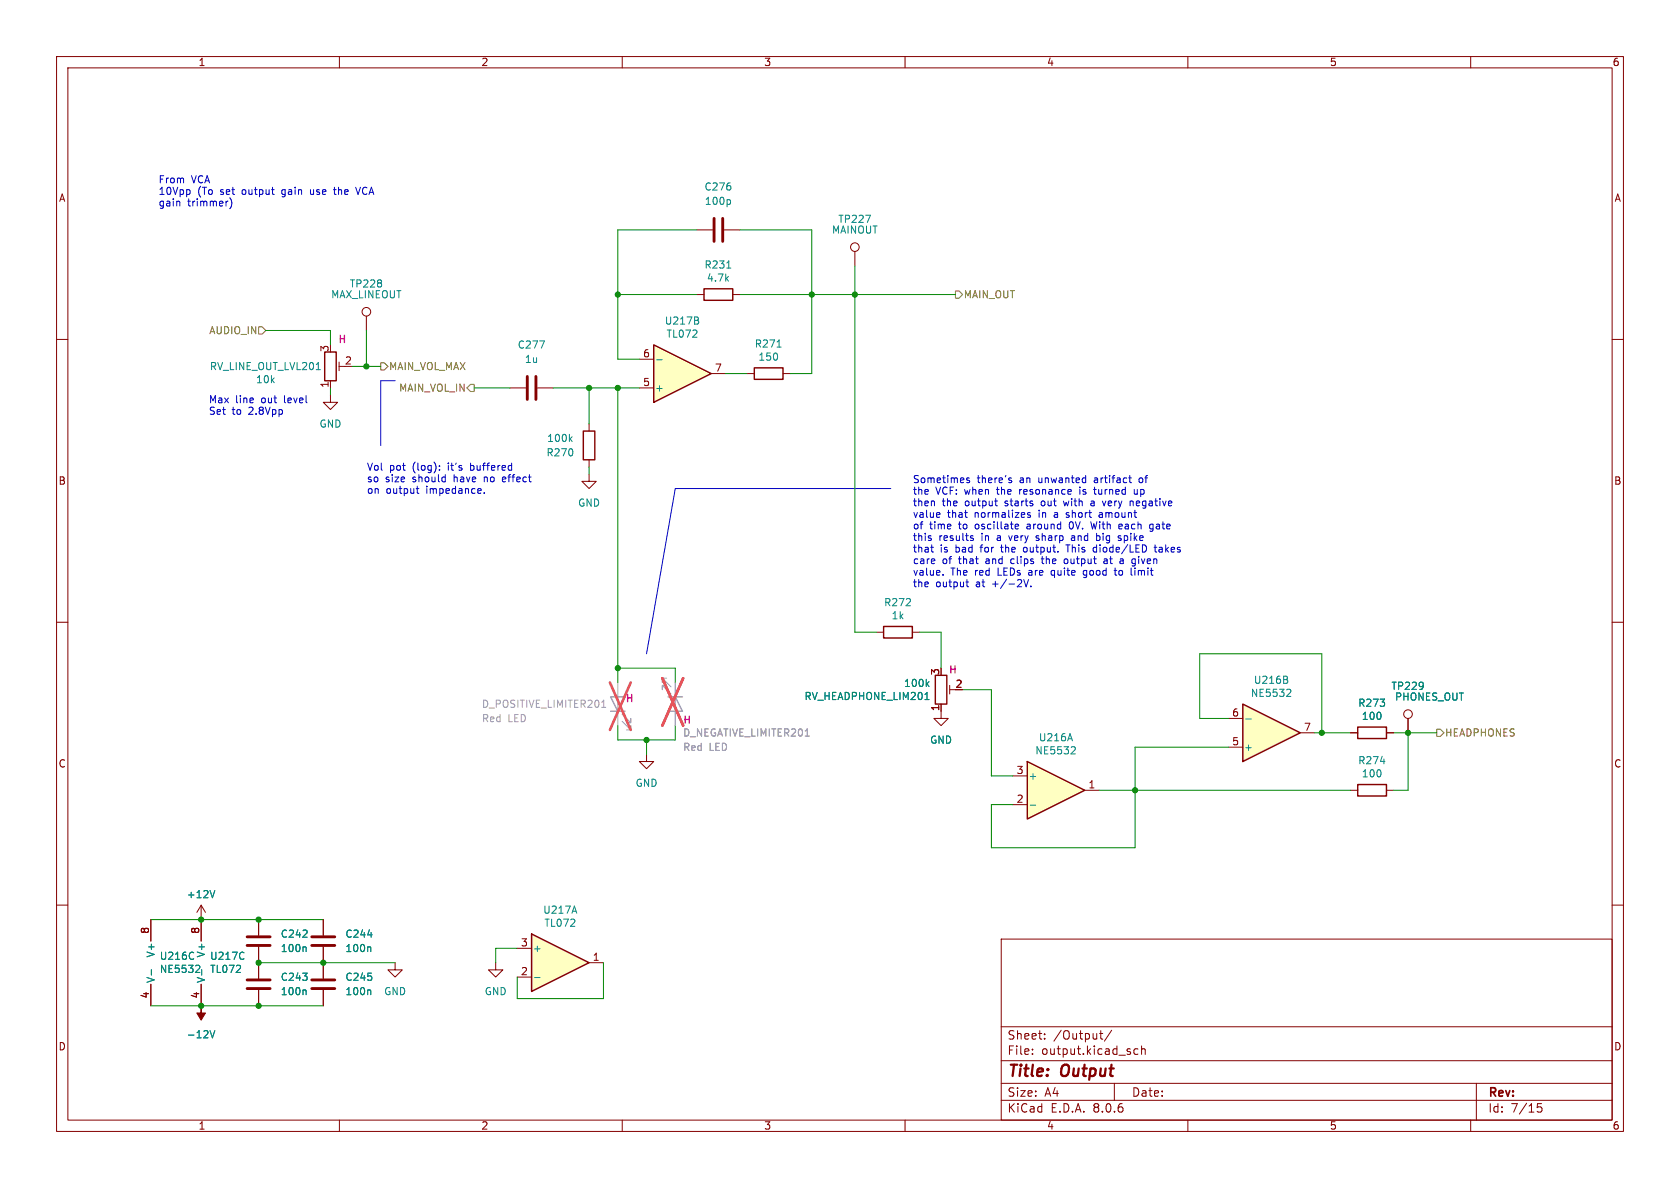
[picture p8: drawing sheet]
<svg xmlns="http://www.w3.org/2000/svg" width="297mm" height="210mm" viewBox="0 0 297 210" stroke-linecap="round" stroke-linejoin="round" font-family="sans-serif">
<g fill="none" stroke="#840000" stroke-width=".18">
<path d="M10 10h277v190h-277zM12 12h273v186h-273zM60 10v2M110 10v2M160 10v2M210 10v2M260 10v2M10 60h2M151.1 44.5v2.5M285 60h2M104.1 74.9v1.3M104.1 83.8v1.3h1.3l-1.3 1.3-1.2-1.3h1.2"/>
<path d="M104.1 81.3v1.3M10 110h2M285 110h2M10 160h2M285 160h2M177 166h108v32h-108zM60 198v2M110 198v2M160 198v2M177 194.5h108M177 191.5h108M177 187.5h108"/>
<path d="M177 181.5h108M182.5 186.3v.1M182.5 185.5v.1M184.7 183.6v.1M184.7 182.8v.1M194.4 182.7h.6M194.6 182.2v1.3l.4 .2M196.5 182.1l-1.3 2M197 191.5v3M201.2 185.5l-.5-.1-.2 .3v.4l.1 .2h.6M201.8 185.5l.2-.1 .4 .1 .1 .9M201.8 184.9v1.5"/>
<path d="M210 198v2M260 198v2M261 191.5v6.5M272.5 195.1h-.7l-.1 .7 .3-.1h.5l.1 .3-.1 .5-.2 .1-.6-.1"/>
<circle cx="151.1" cy="43.7" r=".76"/>
</g>
<path d="M153 38h.9l-.6 1.3M100.8 77.6l.3 .4M101.1 77.2l-.4 .5" fill="none" stroke="#008484" stroke-width=".18"/>
<path d="M107.9 123.2h2.6l-1.3 2.5zM107.9 125.7h2.6" fill="none" stroke="#a1a1a1" stroke-width=".25"/>
<path d="M106.4 125h.7M106.6 124l.1-.2v1.2M109.2 120.7v7.6M110 127.5l1.5 1.5v-.7v.7h-.8M110 126.2l1.5 1.6v-.8v.8h-.8" fill="none" stroke="#a1a1a1" stroke-width=".18"/>
<path d="M107.8 120.7l3.7 8.3M111.5 120.7l-3.7 8.3" fill="none" stroke="#e65255" stroke-width=".46"/>
<path d="M103.1 76.2h2.1v5.1h-2.1z" fill="none" stroke="#840000" stroke-width=".25"/>
<path d="M219.7 124.5l10.2 5-10.2 5.1z" fill="#ffffc2"/>
<path d="M57.4 62.2h2v5.1h-2zM219.7 124.5l10.2 5-10.2 5.1z" fill="none" stroke="#840000" stroke-width=".25"/>
<path d="M123.2 40.6h2.8M128 40.6h2.8M58.4 69.9v1.2h1.3l-1.3 1.3-1.3-1.3h1.3M58.4 67.3v1.3M59.9 64v1.5M59.9 64.8h1.1M90.2 68.6h2.8M95 68.6h2.8M217.2 132.1h2.5M217.2 127h2.5M229.9 129.5h2.5" fill="none" stroke="#840000" stroke-width=".18"/>
<path d="M128.9 35.3l.2 .2v.4l-.2 .2M55.9 65.3h.7M95.4 60.3h.8l-.5 1.2M227.5 119.6l.1 .2-.1 .3M220.2 127.1h1M227.4 120.1l.3 .3-.1 .3-.2 .1M227.7 121.8l.4 .1 .1 .3-.8 .9h.8" fill="none" stroke="#008484" stroke-width=".18"/>
<path d="M126.2 38.6v4.1M127.8 38.6v4.1M93.2 66.5v4.1M94.7 66.5v4.1" fill="none" stroke="#840000" stroke-width=".51"/>
<path d="M115.6 61l10.1 5-10.1 5.1z" fill="#ffffc2"/>
<path d="M124.5 51.1h5v2h-5zM115.6 61l10.1 5-10.1 5.1zM133.3 65h5.1v2.1h-5.1zM156.2 110.7h5.1v2.1h-5.1zM165.4 119.4h2v5.1h-2z" fill="none" stroke="#840000" stroke-width=".25"/>
<g fill="none" stroke="#840000" stroke-width=".18">
<path d="M64.8 55.9v2.5M123.2 52.1h1.3M129.5 52.1h1.3M113 68.6h2.6M113 63.5h2.6M125.7 66h2.6M132.1 66h1.2M138.4 66h1.3M154.9 111.8h1.3M161.3 111.8h1.3M114.3 133.4v1.2h1.3l-1.3 1.3-1.3-1.3h1.3M166.4 124.5v2.5h1.2l-1.2 1.3-1.3-1.3h1.3"/>
<path d="M167.9 121.2v1.5M167.9 121.9h1M45.7 162.6v2.8M45.7 167.4v2.8"/>
<circle cx="64.8" cy="55.1" r=".76"/>
</g>
<path d="M123.2 56.6l.3 .3v.3l-.2 .1M123.3 56.1l.2 .2-.2 .3M128.5 47.4h.7M116.1 63.6h1M137.4 61.4h.7M163.5 123.7h.7M163.9 120.9l.3 .5M164.2 120.5l-.4 .5M53.9 167.4l.2 .2v.6" fill="none" stroke="#008484" stroke-width=".18"/>
<path d="M118.1 123.2h2.5M119.4 123.2l1.2 2.5h-2.5z" fill="none" stroke="#a1a1a1" stroke-width=".25"/>
<path d="M117.9 119.9h-.8v.8v-.8l1.5 1.5M117.9 121.2h-.8v.7v-.7l1.5 1.5M119.4 120.7v7.6M142.4 130.1h.7" fill="none" stroke="#a1a1a1" stroke-width=".18"/>
<path d="M117.1 119.9l3.7 8.4M120.8 119.9l-3.7 8.4" fill="none" stroke="#e65255" stroke-width=".46"/>
<path d="M43.7 167.1h4.1M43.7 165.6h4.1" fill="none" stroke="#840000" stroke-width=".51"/>
<path d="M181.6 134.6l10.2 5.1-10.2 5.1z" fill="#ffffc2"/>
<path d="M181.6 134.6l10.2 5.1-10.2 5.1z" fill="none" stroke="#840000" stroke-width=".25"/>
<path d="M179.1 137.2h2.5M191.8 139.7h2.5M179.1 142.2h2.5M45.7 170.2v2.8M45.7 175v2.8M57.1 162.6v2.8M57.1 167.4v5.6M57.1 175v2.8M69.8 170.2v1.3h1.3l-1.3 1.2-1.2-1.2h1.2M87.6 170.2v1.3h1.3l-1.3 1.2-1.2-1.2h1.2" fill="none" stroke="#840000" stroke-width=".18"/>
<path d="M189.2 129.7l.4 1.3M189.6 132l.4 .1 .1 .3-.8 .9h.8M182.1 142.3h1M53.9 175l.2 .2v.6M65 165.3h.8M65.4 167.4l.1 .2v.6M65.4 175l.1 .2v.6" fill="none" stroke="#008484" stroke-width=".18"/>
<path d="M43.7 174.8h4.1M43.7 173.2h4.1M55.1 174.8h4.1M55.1 173.2h4.1M55.1 167.1h4.1M55.1 165.6h4.1" fill="none" stroke="#840000" stroke-width=".51"/>
<path d="M94 165.1l10.1 5.1-10.1 5.1z" fill="#ffffc2"/>
<path d="M240 138.7h5.1v2h-5.1zM240 128.5h5.1v2.1h-5.1zM94 165.1l10.1 5.1-10.1 5.1z" fill="none" stroke="#840000" stroke-width=".25"/>
<g fill="none" stroke="#840000" stroke-width=".18">
<path d="M166.4 124.5v1.2M238.8 139.7h1.2M238.8 129.5h1.2M245.1 139.7h1.3M245.1 129.5h1.3M248.9 127v2.5M26.7 162.6v3.8M26.7 174v3.8M35.6 160l-.8 1.3M35.6 160v6.4M35.6 174v3.8M35.6 160l.7 1.3"/>
<path d="M45.7 162.6v2.8M45.7 167.4v5.6M45.7 175v2.8M57.1 162.6v2.8M57.1 167.4v5.6M57.1 175v2.8M91.4 172.7h2.6M91.4 167.6h2.6M104.1 170.2h2.6"/>
<circle cx="248.9" cy="126.2" r=".76"/>
</g>
<g fill="none" stroke="#008484" stroke-width=".18">
<path d="M163.5 123.7h.7M163.9 120.9l.3 .5M164.2 120.5l-.4 .5M244.1 134.6h.7M38 157.4l-.4 1.3M26.8 171.4v1M34.2 168.4h.1M34.2 169.5h.1M34.8 170.6l.4 .1 .1 .3-.8 .9M35.7 171.4v1M43.1 168.4h.1M43.1 169.5h.1"/>
<path d="M53.9 175l.2 .2v.6M53.9 167.4l.2 .2v.6M65 165.3h.8M65.4 175l.1 .2v.6M65.4 167.4l.1 .2v.6M94.5 172.8h1M101.5 160.2l.5 1.2M37.1 182.2l.5 1.3 .4-1.3"/>
</g>
<path d="M35.6 177.8v1.3h.7l-.7 1.2-.8-1.2h.8z" fill="#840000" stroke="#840000" stroke-width=".18"/>
<path d="M45.7 57.8h.7l.6 .6-.6 .7h-.7zM168.9 51.4h.6l.7 .7-.7 .6h-.6zM67.3 64.1h.6l.7 .7-.7 .6h-.6zM83.2 67.9h.6v1.3h-.6l-.7-.6zM254 128.9h.6l.7 .6-.7 .7h-.6z" fill="none" stroke="#848400" stroke-width=".18"/>
<g fill="none" stroke="#0000c2" stroke-width=".18">
<path d="M31.7 35.6l.1 .8M33.5 33.6v.7M40.2 35.6h.1M40.7 35a1.47 1.47 0 0 1-.1 1.9M54.9 33.5v.7l.2 .2M58.9 33.5h.5M59.1 33.1v1.1l.3 .2M62.9 33.1l.4 1.3 .4-1.3M69.8 67.3h-2.5v11.4M73.6 86.4h.5M73.8 85.9v1.1l.3 .2M77.7 83v.1"/>
<path d="M77.7 82.3v.2M85 86.4l.1 .3-.6 .1M85.6 87.1v.1M89 84.3l-.2 .2v.5l.2 .2M89.4 84.6l-.6 .1M157.5 86.4h-38.1l-5.1 29.2M164.5 96.7h.5M164.6 95.2v.3M164.8 97.5l.2 .1M166 90.6l.2 .3-.6 .1M166.1 91.4l-.1 .1M171.4 84.5h-.3l-.2 .2v.1l.5 .2v.3h-.5"/>
<path d="M171.7 95.1l.3 .1 .1 .2-.2 .1h-.2M171.7 94.7l.3 .1M175.8 88.6h.5M176.2 89.4h.1M178.5 84.9l.3 .1 .1 .1-.2 .2h-.3M178.5 84.5h.3M179.5 93.4h.5M179.5 92.7h.4l.2 .3-.6 .1M181 96.8l-.1 .2 .1 .5M182.1 90.7l-.3-.1-.2 .2 .1 .2 .4 .1v.3h-.5M183.2 95.5h.1M183.3 94.7l-.1 .2 .1 .2"/>
<path d="M184.1 98.8h.5M184.2 98.4l.1 1.2M188 88.6l.2 .8M188.4 96.3h.7M188.5 91.4l.1 .1M188.5 98.8l-.3 .1-.1 .1 .1 .5 .3 .1M188.7 90.6l-.2 .2 .2 .2M188.8 96.3v1.3M189.2 92.3l-.2 .4 .2 .7M189.8 94.7l-.3 .1M189.9 95.1h-.3l-.2 .1 .1 .3h.4M190.9 86.1v.1"/>
<path d="M190.9 86.5v.9M192.8 92.2l.3 1.3 .3-.9M193.3 88.6h-.4M193.3 97.4l.2 .2 .4-.1M193.3 88.9h-.3l-.2 .2 .1 .3h.4M193.3 86.5h.5M193.5 86.1v1.1l.3 .2M193.9 94.8l.3-.1 .2 .1M193.9 94.3v1.2M193.9 96.8l-.4-.1-.2 .3M194.4 95.4l-.2 .1h-.3M194.7 90.6l-.4 .1"/>
<path d="M194.8 91h-.3l-.2 .2v.2l.5 .1M195.2 98.9h.5M195.5 88.6l-.3 .8M195.7 99.1l-.4 .1-.2 .1 .2 .3h.4M197.7 95.1l.5 .1v.2l-.2 .1h-.3M197.7 94.8h.5M197.8 93.3l.2 .2 .3-.1M198.2 98.8h.2l.2 .2v.6M198.3 92.7h-.3l-.2 .1M198.4 93l-.6 .1M198.6 99.6h-.4M198.6 99.1l-.4 .1"/>
<path d="M199.6 84.5h.4M199.8 85.3h.2M200 88.6l.3 .1v.7M200.5 86.5l.1 .8 .3 .1 .2-.2M201.5 84.5l-.1 .2 .1 .6M203.8 92.7h-.3l-.3 .2 .2 .5h.4M203.8 92.7v1l-.2 .2M204 96.7h.5M204.2 96.3v1.1l.3 .2M166.7 101.6v.1M170.8 102.9h.4M170.9 102.5v1l.3 .2"/>
<path d="M181 102.5l.4 1.2 .4-1.2M182.3 103.6v.1M185.9 100.9l-.1 .2 .1 .5M191.6 102l.3 .1M192 100.8l-.4 .1-.1 .2 .1 .5 .4 .1M196.9 100.8h.5M197.1 100.4v1.1l.3 .2M200.6 100.4v.1M200.6 100.8v.9"/>
</g>
<g fill="none" stroke="#008400" stroke-width=".18">
<path d="M47 58.4h11.4v2.6M64.8 58.4v6.4M109.2 52.1h14M123.2 40.6h-14v22.9h3.8M130.8 40.6h12.7v25.4h-3.8M130.8 52.1h38.1M151.1 47v64.8h3.8M58.4 68.6v1.3M62.2 64.8h5.1M83.8 68.6h6.4M97.8 68.6h15.2M104.1 68.6v6.3"/>
<path d="M109.2 68.6v52.1M128.3 66h3.8M104.1 82.6v1.2M109.2 118.1h10.2v2.6M162.6 111.8h3.8v6.3M109.2 128.3v2.5h10.2v-2.5M114.3 130.8v2.6M170.2 121.9h5.1v15.3h3.8M194.3 139.7h44.5M217.2 132.1h-16.5v17.8h-25.4v-7.7h3.8M217.2 127h-5.1v-11.4h21.6v13.9M232.4 129.5h6.4"/>
<path d="M246.4 129.5h7.6M248.9 129.5v10.2h-2.5M26.7 162.6h30.4M26.7 177.8h30.4M45.7 170.2h24.1M91.4 167.6h-3.8v2.6M106.7 170.2v6.3h-15.3v-3.8"/>
</g>
<path d="M119.4 120.7v2.5M119.4 125.7v2.6M142.4 130.1h.7" fill="none" stroke="#a1a1a1" stroke-width=".18"/>
<path d="M117.1 119.9l3.7 8.4M120.8 119.9l-3.7 8.4" fill="none" stroke="#e65255" stroke-width=".46"/>
<g fill="#008400" stroke="#008400" stroke-width=".18">
<circle cx="248.9" cy="129.5" r=".46"/>
<circle cx="200.7" cy="139.7" r=".46"/>
<circle cx="233.7" cy="129.5" r=".46"/>
<circle cx="35.6" cy="177.8" r=".46"/>
<circle cx="45.7" cy="177.8" r=".46"/>
<circle cx="35.6" cy="162.6" r=".46"/>
<circle cx="45.7" cy="162.6" r=".46"/>
<circle cx="57.1" cy="170.2" r=".46"/>
<circle cx="45.7" cy="170.2" r=".46"/>
<circle cx="109.2" cy="118.1" r=".46"/>
<circle cx="143.5" cy="52.1" r=".46"/>
<circle cx="114.3" cy="130.8" r=".46"/>
<circle cx="151.1" cy="52.1" r=".46"/>
<circle cx="109.2" cy="52.1" r=".46"/>
<circle cx="109.2" cy="68.6" r=".46"/>
<circle cx="64.8" cy="64.8" r=".46"/>
<circle cx="104.1" cy="68.6" r=".46"/>
</g>
<g font-size="2.8" fill="#840000">
<text x="178" y="190.9">Title:</text>
<text x="187.7" y="190.9">Output</text>
</g>
<g font-size="2.1" fill="#840000">
<text x="178" y="184">Sheet:</text>
<text x="186.2" y="184">/Output/</text>
<text x="178" y="186.7">File:</text>
<text x="184.1" y="186.7">output.kicad_sch</text>
<text x="178" y="196.9">KiCad</text>
<text x="178" y="194.1">Size:</text>
<text x="184.7" y="194.1">A4</text>
<text x="185.7" y="196.9">E.D.A.</text>
<text x="193.3" y="196.9">8.0.6</text>
<text x="200" y="194.1">Date:</text>
<text x="263" y="194.3">Rev:</text>
<text x="263" y="196.9">Id:</text>
<text x="267.1" y="196.9">7/15</text>
</g>
<g font-size="1.8" fill="#840000">
<text x="35" y="11.9">1</text>
<text x="85" y="11.9">2</text>
<text x="135" y="11.9">3</text>
<text x="185" y="11.9">4</text>
<text x="235" y="11.9">5</text>
<text x="285" y="11.9">6</text>
<text x="10.3" y="35.9">A</text>
<text x="285.3" y="35.9">A</text>
<text x="58.2" y="62.3" transform="rotate(-90 58.2 62.3)">3</text>
<text x="60.9" y="64.5">2</text>
<text x="113.6" y="63.2">6</text>
<text x="126.3" y="65.8">7</text>
<text x="58.2" y="68.7" transform="rotate(-90 58.2 68.7)">1</text>
<text x="113.6" y="68.3">5</text>
<text x="10.3" y="85.9">B</text>
<text x="285.3" y="85.9">B</text>
<text x="166.1" y="119.5" transform="rotate(-90 166.1 119.5)">3</text>
<text x="166.1" y="125.8" transform="rotate(-90 166.1 125.8)">1</text>
<text x="168.8" y="121.7">2</text>
<text x="217.7" y="131.8">5</text>
<text x="217.7" y="126.7">6</text>
<text x="230.4" y="129.3">7</text>
<text x="10.3" y="135.9">C</text>
<text x="179.6" y="136.9">3</text>
<text x="285.3" y="135.9">C</text>
<text x="179.6" y="142">2</text>
<text x="192.3" y="139.4">1</text>
<text x="26.4" y="165.2" transform="rotate(-90 26.4 165.2)">8</text>
<text x="35.3" y="165.2" transform="rotate(-90 35.3 165.2)">8</text>
<text x="92" y="167.4">3</text>
<text x="92" y="172.5">2</text>
<text x="104.7" y="169.9">1</text>
<text x="26.4" y="176.6" transform="rotate(-90 26.4 176.6)">4</text>
<text x="35.3" y="176.6" transform="rotate(-90 35.3 176.6)">4</text>
<text x="10.3" y="185.9">D</text>
<text x="285.3" y="185.9">D</text>
<text x="35" y="199.9">1</text>
<text x="85" y="199.9">2</text>
<text x="135" y="199.9">3</text>
<text x="185" y="199.9">4</text>
<text x="235" y="199.9">5</text>
<text x="285" y="199.9">6</text>
</g>
<g font-size="1.8" fill="#0000c2">
<text x="27.9" y="32.5">From</text>
<text x="27.9" y="34.5">10Vpp</text>
<text x="33.8" y="32.5">VCA</text>
<text x="34.9" y="34.5">(To</text>
<text x="39.1" y="34.5">set</text>
<text x="43.1" y="34.5">output</text>
<text x="50.3" y="34.5">gain</text>
<text x="55.5" y="34.5">use</text>
<text x="59.9" y="34.5">the</text>
<text x="64.1" y="34.5">VCA</text>
<text x="27.9" y="36.6">gain</text>
<text x="33.2" y="36.6">trimmer)</text>
<text x="36.8" y="71.4">Max</text>
<text x="41.6" y="71.4">line</text>
<text x="46.3" y="71.4">out</text>
<text x="50.5" y="71.4">level</text>
<text x="36.8" y="73.4">Set</text>
<text x="41" y="73.4">to</text>
<text x="44.1" y="73.4">2.8Vpp</text>
<text x="64.8" y="83.3">Vol</text>
<text x="68.8" y="83.3">pot</text>
<text x="73" y="83.3">(log):</text>
<text x="79.5" y="83.3">it's</text>
<text x="83.6" y="83.3">buffered</text>
<text x="64.8" y="85.3">so</text>
<text x="64.8" y="87.4">on</text>
<text x="68.1" y="85.3">size</text>
<text x="68.2" y="87.4">output</text>
<text x="73" y="85.3">should</text>
<text x="75.5" y="87.4">impedance.</text>
<text x="80.5" y="85.3">have</text>
<text x="86" y="85.3">no</text>
<text x="89.5" y="85.3">effect</text>
<text x="161.3" y="85.5">Sometimes</text>
<text x="161.3" y="87.5">the</text>
<text x="161.3" y="89.6">then</text>
<text x="165.4" y="87.5">VCF: when</text>
<text x="166.6" y="89.6">the</text>
<text x="170.7" y="89.6">output</text>
<text x="172.7" y="85.5">there's</text>
<text x="176.5" y="87.5">the</text>
<text x="177.9" y="89.6">starts</text>
<text x="180.4" y="85.5">an</text>
<text x="180.7" y="87.5">resonance</text>
<text x="183.9" y="85.5">unwanted</text>
<text x="184.5" y="89.6">out</text>
<text x="188.7" y="89.6">with</text>
<text x="191.5" y="87.5">is</text>
<text x="193.7" y="89.6">a</text>
<text x="193.9" y="85.5">artifact</text>
<text x="194.3" y="87.5">turned</text>
<text x="196" y="89.6">very</text>
<text x="201" y="89.6">negative</text>
<text x="201.5" y="87.5">up</text>
<text x="202" y="85.5">of</text>
<text x="161.3" y="91.6">value</text>
<text x="161.3" y="93.7">of</text>
<text x="161.3" y="95.7">this</text>
<text x="164.3" y="93.7">time</text>
<text x="166" y="95.7">results</text>
<text x="167.5" y="91.6">that</text>
<text x="169.6" y="93.7">to</text>
<text x="172.4" y="91.6">normalizes</text>
<text x="172.7" y="93.7">oscillate</text>
<text x="173.6" y="95.7">in</text>
<text x="176.5" y="95.7">a</text>
<text x="178.9" y="95.7">very</text>
<text x="182" y="93.7">around</text>
<text x="183.8" y="95.7">sharp</text>
<text x="183.9" y="91.6">in</text>
<text x="186.8" y="91.6">a</text>
<text x="189.2" y="91.6">short</text>
<text x="189.7" y="93.7">0V.</text>
<text x="190.3" y="95.7">and</text>
<text x="193.8" y="93.7">With</text>
<text x="194.9" y="95.7">big</text>
<text x="195.2" y="91.6">amount</text>
<text x="198.9" y="93.7">each</text>
<text x="199" y="95.7">spike</text>
<text x="204.5" y="93.7">gate</text>
<text x="161.3" y="97.8">that</text>
<text x="161.3" y="99.8">care</text>
<text x="161.3" y="101.8">value.</text>
<text x="166.2" y="97.8">is</text>
<text x="166.6" y="99.8">of</text>
<text x="168.1" y="101.8">The</text>
<text x="169" y="97.8">bad</text>
<text x="169.6" y="99.8">that</text>
<text x="172.5" y="101.8">red</text>
<text x="173.6" y="97.8">for</text>
<text x="174.5" y="99.8">and</text>
<text x="176.7" y="101.8">LEDs</text>
<text x="177.5" y="97.8">the</text>
<text x="179.2" y="99.8">clips</text>
<text x="181.6" y="97.8">output.</text>
<text x="182.3" y="101.8">are</text>
<text x="184.9" y="99.8">the</text>
<text x="186.5" y="101.8">quite</text>
<text x="189" y="99.8">output</text>
<text x="189.4" y="97.8">This</text>
<text x="192.4" y="101.8">good</text>
<text x="194.3" y="97.8">diode/LED</text>
<text x="196.2" y="99.8">at</text>
<text x="198.2" y="101.8">to</text>
<text x="199.3" y="99.8">a</text>
<text x="201.2" y="101.8">limit</text>
<text x="201.6" y="99.8">given</text>
<text x="205.4" y="97.8">takes</text>
<text x="161.3" y="103.9">the</text>
<text x="165.4" y="103.9">output</text>
<text x="172.6" y="103.9">at</text>
<text x="175.7" y="103.9">+/-2V.</text>
</g>
<g font-size="1.8" fill="#008484">
<text x="124.4" y="33.9">C276</text>
<text x="124.5" y="36.4">100p</text>
<text x="147" y="41.5">MAINOUT</text>
<text x="148.1" y="39.6">TP227</text>
<text x="124.4" y="47.7">R231</text>
<text x="58.4" y="52.9">MAX_LINEOUT</text>
<text x="61.7" y="51">TP228</text>
<text x="124.9" y="50">4.7k</text>
<text x="117.4" y="57.6">U217B</text>
<text x="117.7" y="59.9">TL072</text>
<text x="37" y="65.6">RV_LINE_OUT_LVL201</text>
<text x="91.4" y="61.8">C277</text>
<text x="92.7" y="64.4">1u</text>
<text x="133.3" y="61.6">R271</text>
<text x="134" y="64">150</text>
<text x="45.2" y="67.9">10k</text>
<text x="115.7" y="69.4">+</text>
<text x="56.4" y="75.8">GND</text>
<text x="96.5" y="80.9">R270</text>
<text x="96.6" y="78.3">100k</text>
<text x="102.1" y="89.8">GND</text>
<text x="156.2" y="107.4">R272</text>
<text x="157.5" y="109.7">1k</text>
<text x="142.1" y="124">RV_HEADPHONE_LIM201</text>
<text x="159.7" y="121.6">100k</text>
<text x="221" y="123.4">NE5532</text>
<text x="221.6" y="121.1">U216B</text>
<text x="240" y="125.1">R273</text>
<text x="245.9" y="122.1">TP229</text>
<text x="246.5" y="124.1">PHONES_OUT</text>
<text x="164.3" y="131.7">GND</text>
<text x="183.6" y="131.2">U216A</text>
<text x="240.7" y="127.5">100</text>
<text x="182.9" y="133.6">NE5532</text>
<text x="219.8" y="132.9">+</text>
<text x="240" y="135.3">R274</text>
<text x="240.7" y="137.6">100</text>
<text x="112.3" y="139.3">GND</text>
<text x="181.7" y="138">+</text>
<text x="32.9" y="159">+12V</text>
<text x="95.9" y="161.7">U217A</text>
<text x="49.5" y="166">C242</text>
<text x="61" y="166">C244</text>
<text x="96.1" y="164">TL072</text>
<text x="27.5" y="173.9" transform="rotate(-90 27.5 173.9)">V-</text>
<text x="27.5" y="169.4" transform="rotate(-90 27.5 169.4)">V+</text>
<text x="28.2" y="172.2">NE5532</text>
<text x="28.2" y="169.9">U216C</text>
<text x="36.4" y="173.9" transform="rotate(-90 36.4 173.9)">V-</text>
<text x="36.4" y="169.4" transform="rotate(-90 36.4 169.4)">V+</text>
<text x="37" y="169.9">U217C</text>
<text x="37" y="172.2">TL072</text>
<text x="49.5" y="168.5">100n</text>
<text x="49.5" y="173.6">C243</text>
<text x="61" y="168.5">100n</text>
<text x="61" y="173.6">C245</text>
<text x="94.1" y="168.5">+</text>
<text x="49.5" y="176.1">100n</text>
<text x="61" y="176.1">100n</text>
<text x="67.8" y="176.1">GND</text>
<text x="85.6" y="176.1">GND</text>
<text x="32.9" y="183.7">-12V</text>
</g>
<g font-size="1.8" fill="#848400">
<text x="170.3" y="52.9">MAIN_OUT</text>
<text x="36.9" y="59.3">AUDIO_IN</text>
<text x="68.7" y="65.6">MAIN_VOL_MAX</text>
<text x="70.5" y="69.4">MAIN_VOL_IN</text>
<text x="255.4" y="130.4">HEADPHONES</text>
</g>
<g font-size="1.8" fill="#f0d">
<text x="59.7" y="60.7">H</text>
<text x="167.6" y="119.1">H</text>
<text x="110.5" y="124.2">H</text>
<text x="120.6" y="128">H</text>
</g>
<g font-size="1.8" fill="#a1a1a1">
<text x="85.1" y="125.3">D_POSITIVE_LIMITER201</text>
<text x="85.1" y="127.9">Red</text>
<text x="89.8" y="127.9">LED</text>
<text x="120.7" y="130.4">D_NEGATIVE_LIMITER201</text>
<text x="120.7" y="132.9">Red</text>
<text x="125.3" y="132.9">LED</text>
</g>
</svg>
